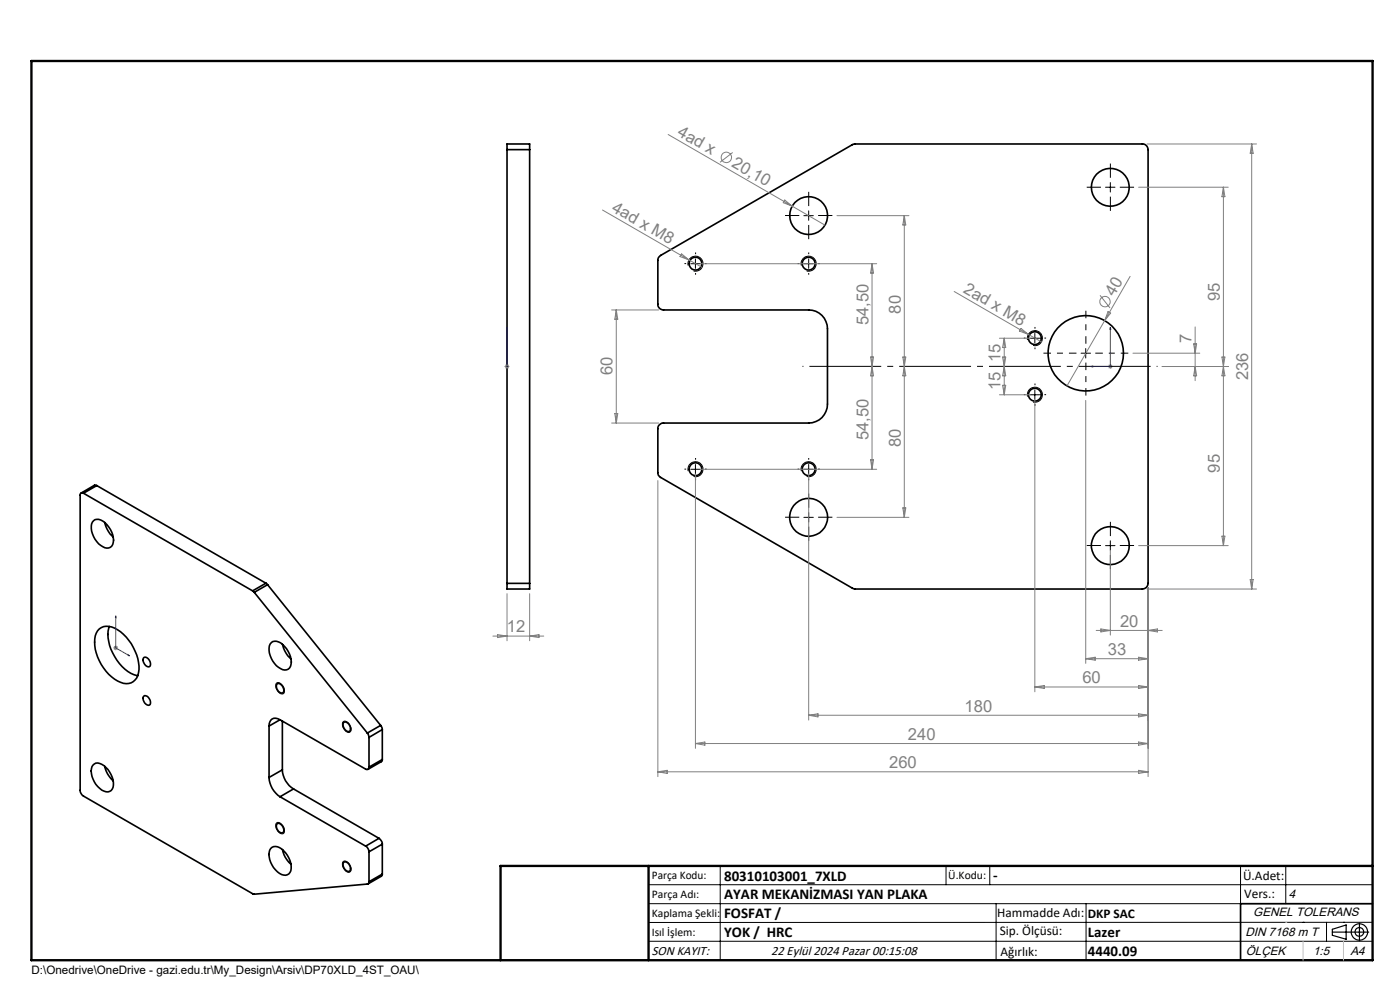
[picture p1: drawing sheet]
<svg xmlns="http://www.w3.org/2000/svg" width="297mm" height="210mm" viewBox="0 0 297 210" stroke-linecap="round" stroke-linejoin="round" font-family="sans-serif">
<g fill="none" stroke="#000" stroke-width=".35">
<path d="M107.6 31.7v-1.2h4.8v1.2M107.6 31.7h4.8M107.6 31.7v92M112.4 31.7v92M139.8 54.5l41.4-24h61.2a1.2 1.2 0 0 1 1.2 1.2v92a1.2 1.2 0 0 1-1.2 1.2h-61.2l-41-23.6a1.06 1.06 0 0 1-.6-1v-9.4a1.2 1.2 0 0 1 1.2-1.2h30.8a4 4 0 0 0 3.9-4v-16a4 4 0 0 0-3.9-4h-30.8a1.21 1.21 0 0 1-1.2-1.2v-9.4zM17.7 104.6a.44 .44 0 0 0-.5 0 .44 .44 0 0 0-.2 .4v62.6a1.6 1.6 0 0 0 .7 1.3l36.1 20.8 24.2-2.2 .3-.5M17.7 104.6l35.9 20.7M19.9 110.4a1.8 1.8 0 0 1 2.4 .5 4.2 4.2 0 0 1 1.4 4.9 1.63 1.63 0 0 1-2.3-.1 4.5 4.5 0 0 1-1.8-5zM20.5 103l-.5-.1-2.8 1.7M20.5 103l-2.8 1.6M20.5 103l35.9 20.7M22.2 110.8l.8 1.9 1 1.2"/>
<path d="M21.1 133.4a3.6 3.6 0 0 1 4.5 .6 10.2 10.2 0 0 1 3.8 8.7 2.6 2.6 0 0 1-3.8 2 9.7 9.7 0 0 1-5.4-9.8l.5-1.1zM23.2 132.9a9 9 0 0 0 2.7 8.5 5.9 5.9 0 0 0 3.3 1.9M30.5 139.5a1.26 1.26 0 0 1 1.2 .6 1.26 1.26 0 0 1 0 1.3 1.36 1.36 0 0 1-1.2-1.9zM53.6 125.3l.3 .4M53.9 125.7l24 29.8M56.4 123.7l.4 .3M56.4 123.7l-2.8 1.6M56.8 124l-2.9 1.7M56.8 124l24 29.9M57.6 136.3a1.8 1.8 0 0 1 2.4 .4 4.2 4.2 0 0 1 1.4 5 1.63 1.63 0 0 1-2.3-.1 4.5 4.5 0 0 1-1.8-5zM59.9 136.7l.8 1.9 1 1.2M107.6 123.7v1.2h4.8v-1.2"/>
<path d="M107.6 123.7h4.8M30.5 147.7a1.24 1.24 0 0 1 1.2 .6 1.24 1.24 0 0 1 0 1.3 1.31 1.31 0 0 1-1.2-1.9zM57.1 154v10.9M58.7 145.2a.89 .89 0 0 1 1.3 .6 .86 .86 0 0 1-.1 1.2 1.49 1.49 0 0 1-1.2-1.8zM59.4 152.7l18.2 10.5a.44 .44 0 0 0 .5 0 .44 .44 0 0 0 .2-.5M59.4 152.7a1.41 1.41 0 0 0-1.6-.2 1.41 1.41 0 0 0-.7 1.5M59.4 152.7l-2.3 1.3M59.9 153v10.3M72.8 153.3a.9 .9 0 0 1 1.4 .6 .69 .69 0 0 1 .2 .8 .69 .69 0 0 1-.6 .5l-.6-.4-.4-.6zM77.9 155.5l.4 .9M78.3 156.4v6.3M80.8 153.9l.3 .9"/>
<path d="M80.8 153.9l-2.9 1.6M81.1 154.8l-2.8 1.6M81.1 154.8v6.3M19.7 162.3a1.58 1.58 0 0 1 2.3 .1 4.5 4.5 0 0 1 1.8 5 1.46 1.46 0 0 1-2.2 .2 4.9 4.9 0 0 1-2.1-5zM22.2 162.6l.6 1.6 1.2 1.5M57.1 164.9a5.2 5.2 0 0 0 2.3 4.1M57.4 180a1.81 1.81 0 0 1 2.8 .5 4.4 4.4 0 0 1 1.3 4.6 1.46 1.46 0 0 1-2.2 .2 4.8 4.8 0 0 1-2.1-5zM58.7 174.8a.89 .89 0 0 1 1.3 .7 .86 .86 0 0 1-.1 1.2 1.49 1.49 0 0 1-1.2-1.9zM59.4 169l18.2 10.5M59.9 163.3a4.9 4.9 0 0 0 2.4 4M59.9 163.3l-2.8 1.6M62.3 167.3l-2.9 1.7"/>
<path d="M62.3 167.3l18.1 10.5M77.6 179.5l.6 .7 .1 .5M80.4 177.8a1.6 1.6 0 0 1 .7 1.3M80.4 177.8l-2.8 1.7M81.1 161.1l-.1 .4-2.9 1.7M81.1 161.1l-2.8 1.6M81.1 179.1v6.3M81.1 179.1l-2.8 1.6M59.9 180.2l.6 1.7 1.2 1.4M72.8 183a.9 .9 0 0 1 1.4 .6 .69 .69 0 0 1 .2 .8 .69 .69 0 0 1-.6 .4l-.6-.3-.4-.6zM78.3 180.7v6.3M81.1 185.4l-.2 .5-2.8 1.6"/>
<path d="M81.1 185.4l-2.8 1.6M291.2 191.7h-28v12"/>
<circle cx="235.5" cy="39.7" r="4"/>
<circle cx="147.5" cy="55.9" r="1.36"/>
<circle cx="171.5" cy="55.9" r="1.37"/>
<circle cx="171.6" cy="45.7" r="4"/>
<circle cx="219.5" cy="71.7" r="1.37"/>
<circle cx="230.3" cy="74.9" r="8"/>
<circle cx="147.5" cy="99.5" r="1.36"/>
<circle cx="171.5" cy="99.5" r="1.37"/>
<circle cx="219.5" cy="83.7" r="1.37"/>
<circle cx="171.6" cy="109.7" r="4"/>
<circle cx="235.5" cy="115.7" r="4"/>
</g>
<g fill="none" stroke="#808080" stroke-width=".21">
<path d="M141.7 28.5l26.4 15.2M155.4 32.3l-2.6 2.1M241.5 39.7h19.1M243.3 30.5h23.3M259.5 39.7v76M259.5 39.7l.4 2h-.7zM265.5 30.5v94.4M265.5 30.5l.4 2h-.7zM127.8 44.5l18.4 10.6M144.6 53.9l1.6 1.2-1.9-.7zM146.2 55.1l2.7 1.6M148.6 55.9h37.4"/>
<path d="M166.5 42.4l1.6 1.3-1.9-.7zM168.1 43.7l6.9 4.1M177.6 45.7h15.2M185 55.9v43.6M185 55.9l.3 2h-.6zM191.8 45.7v64M191.8 45.7l.4 2h-.7zM239.7 58.6l-5.3 9.4M107 77.7h1.1M107.2 77.4l.7 .7M107.6 77.2v1M107.9 77.4l-.7 .7"/>
<path d="M129.8 65.7h9.9M130.7 65.7v24M130.7 65.7l.4 2h-.7zM184.7 75.7h.6l-.3 2zM185 77.7l.3 2h-.6zM191.5 75.7h.7l-.4 2zM191.8 77.7l.4 2h-.7zM202.4 61.8l15.8 9.1M212 71.7h6.5M212.7 75.7h.7l-.4 2zM213 77.7l.4 2h-.7zM213 71.7v12"/>
<path d="M213 71.7l.4 2h-.7zM216.6 69.7l1.6 1.2-1.9-.7zM218.2 70.9l2.7 1.6M233.4 62.6l2.1 2.7M234.4 68l-8.1 13.9M235.1 66.1l.5 .3-1.2 1.6zM235.1 77.7h.9M235.2 77.4l.7 .7M235.5 77.2v1M235.9 77.4l-.7 .7M240.3 74.9h14.2M246.6 77.7h14"/>
<path d="M253.2 72.9h.7l-.4 2zM253.5 69.3v11.4M253.5 77.7l.4 2h-.7zM259.2 75.7h.7l-.4 2zM259.5 77.7l.4 2h-.7zM129.8 89.7h9.9M130.4 87.7h.7l-.4 2zM148.6 99.5h37.4M184.7 97.5h.6l-.3 2zM212 83.7h6.5M212.7 81.7h.7l-.4 2zM219.5 84.7v62"/>
<path d="M230.3 84.9v55.8M139.6 101.9v62.8M147.5 100.5v58.2M171.6 100.5v52.2M177.6 109.7h15.2M191.5 107.7h.7l-.4 2zM235.5 116.7v18M241.5 115.7h19.1M259.2 113.7h.7l-.4 2zM24 137.4h1M24.2 137.1l.7 .7M24.6 136.9v1"/>
<path d="M24.9 137.1l-.7 .7M104.6 134.9h10.8M105.6 134.6l2 .3-2 .3zM107.6 125.9v10M112.4 125.9v10M112.4 134.9l1.9-.3v.6zM230.3 139.7h13.3M230.3 139.7l2-.3v.6zM232.6 133.7h14M233.5 133.4l2 .3-2 .3zM241.5 139.4l2.1 .3-2.1 .3zM243.3 124.9h23.3"/>
<path d="M243.6 124.7v40M243.6 133.7l1.9-.3v.6zM265.2 122.9h.7l-.4 2zM147.5 157.7h96.1M147.5 157.7l2-.3v.7zM171.6 151.7h72M171.6 151.7l1.9-.3v.7zM219.5 145.7h24.1M219.5 145.7l2-.3v.6zM241.5 145.4l2.1 .3-2.1 .3zM241.5 151.4l2.1 .3-2.1 .4zM241.5 157.4l2.1 .3-2.1 .4z"/>
<path d="M139.6 163.7h104M139.6 163.7l1.9-.3v.7zM241.5 163.4l2.1 .3-2.1 .4z"/>
<circle cx="154.1" cy="33.4" r="1.1"/>
<circle cx="234.4" cy="64" r="1.1"/>
</g>
<g fill="none" stroke="#000" stroke-width=".21">
<path d="M234.5 39.7h2M235.5 38.7v2M146 56.3a1.59 1.59 0 0 1 1.5-1.9 1.59 1.59 0 0 1 1.6 1.7 1.59 1.59 0 0 1-2 1.4M146.5 55.9h2.1M147.5 54.9v2M170 56.3a1.6 1.6 0 0 1 1.4-1.9 1.6 1.6 0 0 1 1.8 1.7 1.6 1.6 0 0 1-2.1 1.4M170.5 45.7h2M170.5 55.9h2M171.6 44.7v2M171.6 54.9v2M218 72.1a1.59 1.59 0 0 1 1.4-2 1.59 1.59 0 0 1 1.7 1.7 1.59 1.59 0 0 1-2 1.5M218.5 71.7h2.1"/>
<path d="M219.5 70.7v2M229.3 74.9h2.1M230.3 73.9v2M146 99.9a1.58 1.58 0 0 1 1.4-1.9 1.58 1.58 0 0 1 1.7 1.7 1.58 1.58 0 0 1-2 1.4M146.5 99.5h2.1M147.5 98.5v2M170 99.9a1.59 1.59 0 0 1 1.4-2 1.59 1.59 0 0 1 1.7 1.8 1.59 1.59 0 0 1-2 1.4M170.5 99.5h2M171.6 98.5v2M218 84.1a1.6 1.6 0 0 1 1.4-2 1.6 1.6 0 0 1 1.7 1.8 1.6 1.6 0 0 1-2 1.4M218.5 83.7h2.1M219.5 82.7v2"/>
<path d="M170.5 109.7h2M171.6 108.7v2M234.5 115.7h2M235.5 114.7v2M58.7 144.8a1.61 1.61 0 0 1 1.5 2.3 1.4 1.4 0 0 1-1.7-1.5l.1-.6zM72.7 153.2a.89 .89 0 0 1 1.5 .5l.1 .3a.74 .74 0 0 1 .2 .9 .74 .74 0 0 1-.9 .4l-.5-.5-.4-.6zM58.6 174.7a.89 .89 0 0 1 1.4 .4l.3 .8a.68 .68 0 0 1-.2 .9 .68 .68 0 0 1-.9-.2l-.6-1zM72.7 182.9a.89 .89 0 0 1 1.5 .4l.1 .4a.74 .74 0 0 1 .2 .9 .74 .74 0 0 1-.9 .4l-.5-.5-.4-.7zM137.6 187.7h153.6M137.6 191.7h153.6M137.6 199.7h153.6M152.8 183.7v20"/>
<path d="M200.7 183.7v4M210 183.7v4M211.3 191.7v12M230.4 191.7v12M263.2 183.7v20M272.8 183.7v8M276.4 195.6h.1M281.4 195.6v4.1M285 195.6h.1M291.2 195.6l-153.6 .1"/>
</g>
<g fill="none" stroke="#000" stroke-width=".25">
<path d="M282.6 197.7h7.8M282.6 197.1l3-.9v3l-3-.8zM288.4 195.8v3.8M106.2 203.7h185"/>
<circle cx="288.4" cy="197.7" r="1.74"/>
<circle cx="288.4" cy="197.7" r=".93"/>
</g>
<path d="M107.6 77.6v.2zM107.6 69.4v.4v-.4M107.6 77.7h.1M107.6 69.4v8.3M231.4 77.7l.4-.1v.2zM235.5 69.4v8.3h-4.1M235.5 69.4l.2 .4h-.3zM24.6 130.6v6.8l2.9 1.7M24.6 130.6v.4l-.1-.1zM27.2 138.9l.3 .2h-.3z" fill="none" stroke="#00f" stroke-width=".21"/>
<g fill="none" stroke="#000" stroke-width=".21" stroke-dasharray="15.2 1.3 1.3 1.3" stroke-linecap="butt">
<path d="M233.6 39.7h-3.1M235.6 37.7v-3M237.6 39.7h3M145.6 55.9h-.4M147.6 53.9v-.3M147.6 57.9v.4M149.6 55.9h.3M169.6 45.7h-3.1M169.6 55.9h-.4M171.6 43.7v-3M171.6 47.7v3M171.6 53.9v-.3"/>
<path d="M171.6 57.9v.4M173.6 45.7h3M173.6 55.9h.3M235.6 41.7v3M217.6 71.7h-.4M219.6 69.7v-.3M219.6 73.7v.4M221.6 71.7h.3M145.6 99.5h-.4M147.6 97.5v-.3M149.6 99.5h.3M169.6 99.5h-.4"/>
<path d="M171.6 97.5v-.3M173.6 99.5h.3M217.6 83.7h-.4M219.6 81.7v-.3M219.6 85.7v.4M221.6 83.7h.3M147.6 101.5v.4M169.6 109.7h-3.1M171.6 107.7v-3M171.6 111.7v3M171.6 101.5v.4M173.6 109.7h3"/>
<path d="M233.6 115.7h-3.1M235.6 113.7v-3M235.6 117.7v3M237.6 115.7h3"/>
</g>
<path d="M228.4 74.9h-7M230.4 72.9v-7M230.4 76.9v7M232.4 74.9h7" fill="none" stroke="#000" stroke-width=".21" stroke-dasharray="15.2 1.3 1.3 1.3" stroke-dashoffset="13.6" stroke-linecap="butt"/>
<path d="M245.6 77.7h-75.4" fill="none" stroke="#000" stroke-width=".21" stroke-dasharray="15.2 1.3 1.3 1.3" stroke-dashoffset="-1.5" stroke-linecap="butt"/>
<path d="M6.7 12.9h284.5v190.8h-284.5zM137.6 183.7v20M291.2 183.7h-185v20" fill="none" stroke="#000" stroke-width=".5"/>
<path d="M276.4 199.7v4M285 199.7v4" fill="none" stroke="#c0c0c0" stroke-width=".21"/>
<path d="M272.8 195.6h.1" fill="none" stroke="#c0c0c0" stroke-width=".25"/>
<g fill="#00f">
<path d="M107.6 77.6v.2zM107.6 69.4v.4z"/>
<path d="M27.2 138.9l.3 .2h-.3zM24.6 130.6v.4l-.1-.1zM231.4 77.7l.4 .1v-.2zM235.5 69.4l-.1 .4h.3z"/>
</g>
<g font-size="3.5" fill="#808080">
<text x="143.5" y="28.6" transform="rotate(30 143.5 28.6)">4ad x</text>
<text x="155.1" y="35.3" transform="rotate(30 155.1 35.3)">20,10</text>
<text x="129.6" y="44.7" transform="rotate(30 129.6 44.7)">4ad x M8</text>
<text x="204.2" y="62" transform="rotate(30 204.2 62)">2ad x M8</text>
<text x="236.4" y="63" transform="rotate(-60 236.4 63)">40</text>
<text x="258.8" y="63.8" transform="rotate(-90 258.8 63.8)">95</text>
<text x="184.2" y="69" transform="rotate(-90 184.2 69)">54,50</text>
<text x="191.1" y="66.6" transform="rotate(-90 191.1 66.6)">80</text>
<text x="212.3" y="76.8" transform="rotate(-90 212.3 76.8)">15</text>
<text x="252.8" y="72.9" transform="rotate(-90 252.8 72.9)">7</text>
<text x="130" y="79.6" transform="rotate(-90 130 79.6)">60</text>
<text x="212.3" y="82.8" transform="rotate(-90 212.3 82.8)">15</text>
<text x="264.8" y="80.6" transform="rotate(-90 264.8 80.6)">236</text>
<text x="184.2" y="93.4" transform="rotate(-90 184.2 93.4)">54,50</text>
<text x="191.1" y="94.8" transform="rotate(-90 191.1 94.8)">80</text>
<text x="258.8" y="100.3" transform="rotate(-90 258.8 100.3)">95</text>
<text x="107.5" y="134.1">12</text>
<text x="237.6" y="132.9">20</text>
<text x="235" y="138.9">33</text>
<text x="229.6" y="144.9">60</text>
<text x="204.6" y="150.9">180</text>
<text x="192.6" y="156.9">240</text>
<text x="188.6" y="162.9">260</text>
</g>
<g font-size="3.2">
<text x="153.6" y="186.8">80310103001_7XLD</text>
<text x="153.6" y="190.8">AYAR MEKANİZMASI YAN PLAKA</text>
<text x="210.7" y="186.6">-</text>
<text x="153.6" y="194.8">FOSFAT /</text>
<text x="153.6" y="198.8">YOK / HRC</text>
<text x="230.8" y="198.7">Lazer</text>
<text x="230.8" y="202.8">4440.09</text>
</g>
<g font-size="2.8">
<text x="263.7" y="186.7">Ü.Adet:</text>
<text x="263.9" y="190.5">Vers.:</text>
<text x="211.5" y="194.5">Hammadde Adı:</text>
<text x="230.8" y="194.7">DKP SAC</text>
<text x="138.3" y="202.6">SON KAYIT:</text>
<text x="163.6" y="202.6">22 Eylül 2024 Pazar 00:15:08</text>
<text x="212.1" y="198.4">Sip. Ölçüsü:</text>
<text x="212.2" y="202.7">Ağırlık:</text>
</g>
<g font-size="2.6">
<text x="273.4" y="190.4">4</text>
<text x="265.9" y="194.4">GENEL TOLERANS</text>
<text x="264.2" y="198.5">DIN 7168 m T</text>
<text x="264.3" y="202.6">ÖLÇEK</text>
<text x="278.5" y="202.6">1:5</text>
<text x="286.5" y="202.6">A4</text>
</g>
<g font-size="2.5">
<text x="138.3" y="186.4">Parça Kodu:</text>
<text x="138.3" y="190.5">Parça Adı:</text>
<text x="201.2" y="186.5">Ü.Kodu:</text>
<text x="138.3" y="194.5">Kaplama Şekli:</text>
<text x="138.3" y="198.6">Isıl İşlem:</text>
<text x="6.7" y="206.7">D:\Onedrive\OneDrive - gazi.edu.tr\My_Design\Arsiv\DP70XLD_4ST_OAU\</text>
</g>
</svg>
